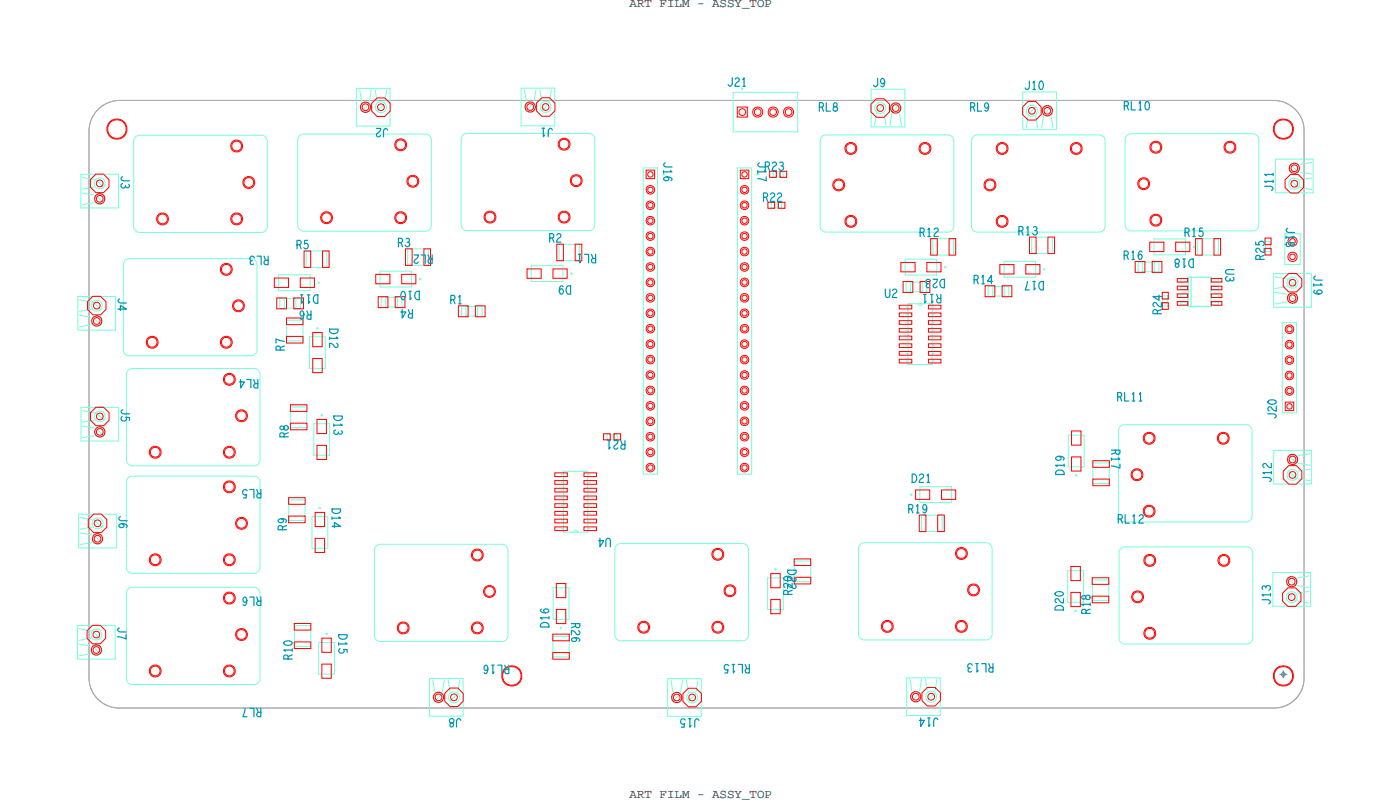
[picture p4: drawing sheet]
<svg xmlns="http://www.w3.org/2000/svg" width="230mm" height="132mm" viewBox="0 0 230 132" stroke-linecap="round" stroke-linejoin="round" font-family="sans-serif">
<!-- layer: Board Outline -->
<path d="M16 18.1a5 5 0 0 1 3.7-1.6h190a5 5 0 0 1 5 5v90a5 5 0 0 1-5 5h-190a5 5 0 0 1-5-5v-90a5 5 0 0 1 1.3-3.4zM19.8 16.5h189.8zM19.8 16.5a5.1 5.1 0 0 0-5.2 5.1M209.6 16.5a5 5 0 0 1 3.6 1.5M213.2 18l.1 .1zM213.3 18.1a4.6 4.6 0 0 1 1.3 3.3M14.6 21.6v90zM214.6 21.4v90.3zM14.6 111.6a5 5 0 0 0 5 4.9M19.6 116.5h190.2zM214.6 111.7a4.8 4.8 0 0 1-4.8 4.8" fill="none" stroke="#acacac" stroke-width=".16"/>
<!-- layer: Components -->
<g fill="none" stroke="#75ffd9" stroke-width=".16">
<path d="M58.7 14.5h5.5zM58.7 14.5v6.2zM59.2 14.8l.3 1.9zM59.5 18.3l1.3-1.3zM61.1 14.8l-.3 1.9zM61.7 14.8l.4 1.9zM62.1 18.3l1.2-1.3zM63.7 14.8l-.4 1.9zM64.2 14.5v6.2zM85.8 14.5h5.5zM85.8 14.5v6.2zM86.3 14.8l.3 1.9z"/>
<path d="M86.6 18.2l1.3-1.2zM88.2 14.8l-.3 1.9zM88.9 14.8l.3 1.9zM89.2 18.2l1.3-1.2zM90.8 14.8l-.3 1.9zM91.3 14.5v6.2zM120.7 15.2h10.6zM120.7 15.2v6.5zM131.3 15.2v6.5zM143.4 14.7h5.5zM143.4 14.7v6.2zM144.3 18.7l-.4 1.9z"/>
<path d="M145.5 17.1l-1.2 1.3zM145.5 18.7l.3 1.9zM146.8 18.7l-.3 1.9zM148.1 17.1l-1.3 1.3zM148.1 18.7l.3 1.9zM148.9 14.7v6.2zM168.4 15.1h5.5zM168.4 15.1v6.2zM169.2 19.2l-.3 1.9zM170.5 17.6l-1.3 1.3zM170.5 19.2l.3 1.9zM171.8 19.2l-.4 1.9z"/>
<path d="M173 17.6l-1.2 1.3zM173 19.2l.3 1.9zM173.9 15.1v6.2zM13.3 34.2h6.2zM13.3 28.7v5.5zM13.3 28.7h6.2zM13.6 29.2l1.9 .3zM13.6 31.8l1.9 .3zM13.6 31.1l1.9-.3zM13.6 33.7l1.9-.3zM15.8 29.5l1.2 1.3zM15.8 32.1l1.2 1.3z"/>
<path d="M19.5 28.7v5.5zM22.3 22.6l.7-.3h20a1 1 0 0 1 1 1v14a1 1 0 0 1-1 1h-20a1 1 0 0 1-1-1v-14zM49.3 22.4l.7-.3h20a1 1 0 0 1 1 1v14a1 1 0 0 1-1 1h-20a1 1 0 0 1-1-1v-14zM58.7 20.7h5.5zM76.2 22.3l.7-.3h20a1 1 0 0 1 1 1v14a1 1 0 0 1-1 1h-20a1 1 0 0 1-1-1v-14zM85.8 20.7h5.5zM105.9 27.6v50.4zM105.9 27.6h2.3zM108.2 27.6v50.4zM120.7 21.7h10.6zM121.4 27.6v50.4zM121.4 27.6h2.3z"/>
<path d="M123.7 27.6v50.4zM127 33.3h.5v1h-.5zM127.2 28.2h.6v1h-.6zM127.4 34.2h.8zM127.7 29.1h.7zM128.1 33.3h.5v1h-.5zM128.4 28.2h.5v1h-.5zM135.3 22.5l.7-.3h20a1 1 0 0 1 1 1v14a1 1 0 0 1-1 1h-20a1 1 0 0 1-1-1v-14zM143.4 20.9h5.5zM153.6 39.3v2.7zM153.6 39.3h3.4zM157 39.3v2.7z"/>
<path d="M160.2 22.5l.7-.3h20a1 1 0 0 1 1 1v14a1 1 0 0 1-1 1h-20a1 1 0 0 1-1-1v-14zM168.4 21.3h5.5zM169.8 39v2.7zM169.8 39h3.4zM173.2 39v2.7zM185.5 22.3l.7-.3h20a1 1 0 0 1 1 1v14a1 1 0 0 1-1 1h-20a1 1 0 0 1-1-1v-14zM190 39.3v2.6zM190 39.3h5.1zM195.1 39.3v2.6zM197.2 39.3v2.7zM197.2 39.3h3.4zM200.6 39.3v2.7z"/>
<path d="M208.2 39.7h1v.5h-1zM210 31.7h6.2zM210 26.2h6.2zM210 26.2v5.5zM211.5 38.5h2.5v5h-2.5zM212.4 29.6l1.3 1.3zM212.4 27.1l1.3 1.2zM214 27.1l1.9-.4zM214 29.6l1.9-.3zM214 30.9l1.9 .3zM214 28.3l1.9 .3zM216.2 26.2v5.5z"/>
<path d="M12.8 54.3h6.2zM12.8 48.8v5.5zM12.8 48.8h6.2zM13.1 49.3l1.9 .4zM13.1 51.9l1.9 .3zM13.1 51.2l1.9-.3zM13.1 53.8l1.9-.3zM15.3 49.7l1.3 1.2zM15.3 52.2l1.3 1.3zM19 48.8v5.5zM20.6 42.9l.7-.3h20a1 1 0 0 1 1 1v14a1 1 0 0 1-1 1h-20a1 1 0 0 1-1-1v-14zM45.9 45.2v2.6z"/>
<path d="M45.9 45.2h5.1zM45.9 47.8h5.1zM46.1 49.1h.7v1.7h-.7zM46.8 50.7h1.9zM46.8 49.1h1.9zM47.2 56.1h2.7zM47.2 52.7h2.7zM47.2 52.7v3.4zM49.9 52.7v3.4zM50.4 44h3.4zM50.4 41.3v2.7zM50.4 41.3h3.4z"/>
<path d="M50.9 55.4h2.7zM50.9 55.4v5.2zM51 45.2v2.6zM53.6 55.4v5.2zM53.8 41.3v2.7zM62.6 47.2h5.1zM62.6 44.6v2.6zM62.6 44.6h5.1zM62.8 48.9h.7v1.7h-.7zM63.5 50.5h1.9zM63.5 48.9h1.9zM65.4 48.9h.8v1.7h-.8z"/>
<path d="M67.1 43.7h3.4zM67.1 41v2.7zM67.1 41h3.4zM67.7 44.6v2.6zM70.5 41v2.7zM75.9 50.4h.8v1.7h-.8zM76.7 50.4h1.9zM76.7 52h1.9zM78.6 50.4h.8v1.7h-.8zM87.5 43.7v2.6zM87.5 43.7h5.1zM87.5 46.3h5.1z"/>
<path d="M92 42.9h3.4zM92 40.2v2.7zM92 40.2h3.4zM92.6 43.7v2.6zM95.4 40.2v2.7zM149 45.3h5.2zM149 42.7v2.6zM149 42.7h5.2zM149.1 50.5h.4zM149.1 51.8h.4zM149.1 53.1h.4zM149.1 54.4h.4z"/>
<path d="M149.1 55.6h.4zM149.1 56.9h.4zM149.1 58.2h.4zM149.1 59.4h.4zM149.2 46.4h.7v1.7h-.7zM149.5 50v10zM149.5 60h3.9zM149.5 50h3.9zM149.9 48h1.9zM149.9 46.4h1.9zM153.4 58.2h.5zM153.4 56.9h.5z"/>
<path d="M153.4 55.6h.5zM153.4 54.4h.5zM153.4 53.1h.5zM153.4 51.8h.5zM153.4 59.4h.5zM153.4 50v10zM153.6 42h3.4zM154.2 42.7v2.6zM162.6 47.1h.8v1.7h-.8zM163.4 47.1h1.9zM163.4 48.7h1.9zM165.3 43v2.6z"/>
<path d="M165.3 43h5.2zM165.3 45.6h5.2zM165.3 47.1h.8v1.7h-.8zM169.8 41.7h3.4zM170.5 43v2.6zM187.3 43.1h.8v1.7h-.8zM188.1 43.1h1.9zM188.1 44.7h1.9zM190 41.9h5.1zM190 43.1h.8v1.7h-.8zM191.3 49.9h1v.5h-1zM191.3 48.7h1v.5h-1z"/>
<path d="M192.2 49.2v.7zM194.4 45.9h1.1v.5h-1.1zM194.4 47.2h1.1v.4h-1.1zM194.4 48.4h1.1v.5h-1.1zM194.4 49.7h1.1v.5h-1.1zM197.2 42h3.4zM199.5 48.4h1.1v.5h-1.1zM199.5 47.2h1.1v.4h-1.1zM199.5 45.9h1.1v.5h-1.1zM199.5 49.7h1.1v.5h-1.1zM208.2 40.9h1v.5h-1zM209.1 40.2v.7z"/>
<path d="M209.7 50.6h6.2zM209.7 45v5.6zM209.7 45h6.2zM209.9 45.6l1.9 .3zM209.9 48.1l1.9 .3zM209.9 47.5l1.9-.3zM209.9 50l1.9-.3zM211.1 53.1h2.3zM211.1 53.1v14.8zM212.1 45.9l1.3 1.3zM212.1 48.4l1.3 1.3zM213.4 53.1v14.8z"/>
<path d="M215.9 45v5.6zM13.3 72.6h6.2zM13.3 67v5.6zM13.3 67h6.2zM13.6 67.6l1.9 .3zM13.6 70.1l1.9 .4zM13.6 69.5l1.9-.3zM13.6 72l1.9-.3zM15.8 67.9l1.3 1.3zM15.8 70.5l1.3 1.2zM19.5 67v5.6zM21.1 78.7l.7-.3h20a1 1 0 0 1 1 1v14a1 1 0 0 1-1 1h-20a1 1 0 0 1-1-1v-14z"/>
<path d="M21.1 61l.7-.3h20a1 1 0 0 1 1 1v14a1 1 0 0 1-1 1h-20a1 1 0 0 1-1-1v-14zM47.8 70.4h2.7zM47.8 67h2.7zM47.8 67v3.4zM50.5 67v3.4zM50.9 60.6h2.7zM51.6 69.7h2.7zM51.6 69.7v5.2zM51.6 74.9h2.7zM54.3 69.7v5.2zM92.4 78.1h.4zM92.4 79.4h.4z"/>
<path d="M92.8 77.6h3.9zM92.8 77.6v10zM96.7 79.4h.5zM96.7 78.1h.5zM96.7 77.6v10zM99.9 71.4h.5v1h-.5zM100.4 71.5h.7zM101.1 71.4h.5v1h-.5zM105.9 78h2.3zM121.4 78h2.3zM175.8 71.6h2.7zM175.8 71.6v5.2z"/>
<path d="M175.8 76.8h2.7zM178.5 71.6v5.2zM179.9 79.6h2.7zM179.9 76.2h2.7zM179.9 76.2v3.4zM182.6 76.2v3.4zM184.4 70.2l.7-.3h20a1 1 0 0 1 1 1v14a1 1 0 0 1-1 1h-20a1 1 0 0 1-1-1v-14zM209.7 79.7h6.2zM209.7 74.1h6.2zM209.7 74.1v5.6zM211.1 67.9h2.3zM212.1 77.5l1.3 1.3z"/>
<path d="M212.1 75l1.3 1.3zM213.7 77.5l1.9-.3zM213.7 75l1.9-.3zM213.7 78.8l1.9 .3zM213.7 76.3l1.9 .3zM215.9 74.1v5.6zM13 90.2h6.2zM13 84.6v5.6zM13 84.6h6.2zM13.2 85.2l1.9 .3zM13.2 87.7l1.9 .3zM13.2 87.1l1.9-.3z"/>
<path d="M13.2 89.6l1.9-.3zM15.4 85.5l1.3 1.3zM15.4 88l1.3 1.3zM19.2 84.6v5.6zM21.1 97l.7-.3h20a1 1 0 0 1 1 1v14a1 1 0 0 1-1 1h-20a1 1 0 0 1-1-1v-14zM47.5 85.7h2.7zM47.5 82.3h2.7zM47.5 82.3v3.4zM50.2 82.3v3.4zM51.3 85h2.7zM51.3 85v5.2zM51.3 90.2h2.7z"/>
<path d="M54 85v5.2zM61.9 89.9l.7-.3h20a1 1 0 0 1 1 1v14a1 1 0 0 1-1 1h-20a1 1 0 0 1-1-1v-14zM91 96.7h2.7zM91 96.7v5.2zM92.4 80.7h.4zM92.4 81.9h.4zM92.4 83.2h.4zM92.4 84.5h.4zM92.4 85.8h.4zM92.4 87h.4zM92.8 87.6h3.9zM93.7 96.7v5.2z"/>
<path d="M94.4 87.6l.1-.2 .2-.1 .2 .1 .1 .2M96.7 87h.5zM96.7 85.8h.5zM96.7 84.5h.5zM96.7 83.2h.5zM96.7 81.9h.5zM96.7 80.7h.5zM101.5 89.8l.7-.3h20a1 1 0 0 1 1 1v14a1 1 0 0 1-1 1h-20a1 1 0 0 1-1-1v-14zM126.3 95.1h2.6zM126.3 95.1v5.2zM128.9 95.1v5.2zM130.7 95.7h2.7z"/>
<path d="M130.7 92.3h2.7zM130.7 92.3v3.4zM133.4 92.3v3.4zM141.6 89.6l.7-.3h20a1 1 0 0 1 1 1v14a1 1 0 0 1-1 1h-20a1 1 0 0 1-1-1v-14zM151.4 80.1h5.2zM151.4 80.1v2.6zM151.4 82.7h5.2zM151.7 87.5h3.4zM151.7 84.8v2.7zM151.7 84.8h3.4zM155.1 84.8v2.7zM156.6 80.1v2.6z"/>
<path d="M175.7 93.9h2.7zM175.7 93.9v5.2zM175.7 99.1h2.7zM178.4 93.9v5.2zM179.8 98.9h2.7zM179.8 95.5h2.7zM179.8 95.5v3.4zM182.5 95.5v3.4zM184.5 90.3l.7-.3h20a1 1 0 0 1 1 1v14a1 1 0 0 1-1 1h-20a1 1 0 0 1-1-1v-14zM209.5 99.8h6.2zM209.5 94.2h6.2zM209.5 94.2v5.6z"/>
<path d="M212 97.6l1.3 1.3zM212 95.1l1.3 1.3zM213.6 97.6l1.9-.3zM213.6 95.1l1.9-.3zM213.6 98.9l1.9 .3zM213.6 96.4l1.9 .3zM215.7 94.2v5.6zM12.8 108.5h6.2zM12.8 102.9v5.6zM12.8 102.9h6.2zM13 103.5l1.9 .3zM13 106l1.9 .3z"/>
<path d="M13 105.4l1.9-.3zM13 107.9l1.9-.3zM15.2 103.8l1.3 1.3zM15.2 106.3l1.3 1.3zM19 102.9v5.6zM48.5 106.4h2.7zM48.5 103h2.7zM48.5 103v3.4zM51.2 103v3.4zM52.4 105.7h2.7zM52.4 105.7v5.2zM52.4 110.9h2.7z"/>
<path d="M55.1 105.7v5.2zM70.7 117.9h5.5zM70.7 111.7h5.5zM70.7 111.7v6.2zM71.2 111.9l.4 1.9zM71.6 115.4l1.2-1.3zM73.1 111.9l-.3 1.9zM73.8 111.9l.3 1.9zM74.1 115.4l1.3-1.3zM75.7 111.9l-.3 1.9zM76.2 111.7v6.2zM91 108.1h2.7z"/>
<path d="M91 104.7h2.7zM91 104.7v3.4zM91 101.9h2.7zM93.7 104.7v3.4zM109.9 117.9h5.5zM109.9 111.7h5.5zM109.9 111.7v6.2zM110.4 111.9l.4 1.9zM110.8 115.4l1.2-1.2zM112.3 111.9l-.3 1.9zM113 111.9l.3 1.9zM113.3 115.4l1.3-1.2z"/>
<path d="M114.9 111.9l-.3 1.9zM115.4 111.7v6.2zM126.3 100.3h2.6zM149.2 117.8h5.6zM149.2 111.6h5.6zM149.2 111.6v6.2zM149.8 111.8l.3 1.9zM150.1 115.3l1.3-1.3zM151.7 111.8l-.3 1.9zM152.3 111.8l.3 1.9zM152.6 115.3l1.3-1.3zM154.2 111.8l-.3 1.9z"/>
<path d="M154.8 111.6v6.2z"/>
<circle cx="60.2" cy="17.6" r=".9"/>
<circle cx="62.7" cy="17.6" r=".9"/>
<circle cx="87.3" cy="17.6" r=".9"/>
<circle cx="89.8" cy="17.6" r=".9"/>
<circle cx="144.9" cy="17.8" r=".9"/>
<circle cx="147.4" cy="17.8" r=".9"/>
<circle cx="169.8" cy="18.2" r=".9"/>
<circle cx="172.4" cy="18.2" r=".9"/>
<circle cx="16.4" cy="32.7" r=".9"/>
<circle cx="16.4" cy="30.2" r=".9"/>
<circle cx="213" cy="30.2" r=".9"/>
<circle cx="213" cy="27.7" r=".9"/>
<circle cx="15.9" cy="50.3" r=".9"/>
<circle cx="15.9" cy="52.8" r=".9"/>
<circle cx="212.7" cy="46.5" r=".9"/>
<circle cx="212.7" cy="49.1" r=".9"/>
<circle cx="16.4" cy="68.6" r=".9"/>
<circle cx="16.4" cy="71.1" r=".9"/>
<circle cx="212.7" cy="78.2" r=".9"/>
<circle cx="212.7" cy="75.6" r=".9"/>
<circle cx="16" cy="88.7" r=".9"/>
<circle cx="16" cy="86.1" r=".9"/>
<circle cx="212.6" cy="98.3" r=".9"/>
<circle cx="212.6" cy="95.7" r=".9"/>
<circle cx="15.9" cy="104.4" r=".9"/>
<circle cx="15.9" cy="107" r=".9"/>
<circle cx="72.2" cy="114.8" r=".9"/>
<circle cx="74.7" cy="114.8" r=".9"/>
<circle cx="111.4" cy="114.8" r=".9"/>
<circle cx="113.9" cy="114.8" r=".9"/>
<circle cx="150.7" cy="114.7" r=".9"/>
<circle cx="153.3" cy="114.7" r=".9"/>
</g>
<g fill="none" stroke="#75ffd9" stroke-width=".2">
<path d="M52.2 54l.1-.1v.2zM52.4 46.5l.1-.1v.2zM69.1 45.9l.1-.1v.2zM94 45l.1-.1v.2zM155.5 43.9h.1l.1 .1-.1 .1zM171.8 44.3l.1-.1 .1 .2h-.1zM195.6 50.4h3.8zM195.6 45.6h3.8zM195.6 45.6v4.8zM196.1 45.6v4.8zM196.5 40.6l.1-.1v.2zM199.4 45.6v4.8z"/>
<path d="M52.9 68.3l.1-.1v.2zM177.1 78.2l.1-.1v.2zM52.6 83.6l.1-.1v.2zM127.6 93.7v-.1l.1 .2h-.1zM149.9 81.4l.1-.1 .1 .2h-.1zM53.7 104.3l.1-.1v.2zM92.3 103.3l.1-.1v.2zM177 100.5l.1-.1v.2z"/>
</g>
<!-- layer: Nets -->
<g fill="none" stroke="#f00" stroke-width=".16">
<path d="M121.4 17.6h1.6v1.7h-1.6zM106.4 28h1.4v1.4h-1.4zM121.9 28h1.4v1.4h-1.4zM126.4 33.3h1.1v1h-1.1zM126.7 28.2h1.1v1h-1.1zM128.1 33.3h1.1v1h-1.1zM128.4 28.2h1.1v1h-1.1zM153.2 39.3h1.1v2.7h-1.1zM156.2 39.3h1.1v2.7h-1.1zM169.5 39h1v2.7h-1zM172.5 39h1.1v2.7h-1.1zM189.3 39.9h2.3v1.5h-2.3z"/>
<path d="M193.5 39.9h2.4v1.5h-2.4zM196.8 39.3h1.1v2.7h-1.1zM199.8 39.3h1.1v2.7h-1.1zM208.2 39.2h1v1.1h-1zM45.2 45.8h2.3v1.5h-2.3zM45.6 49h1.6v1.8h-1.6zM47.2 55.4h2.7v1.1h-2.7zM47.2 52.3h2.7v1.1h-2.7zM48.4 49h1.6v1.8h-1.6zM49.4 45.8h2.4v1.5h-2.4zM50 41.3h1.1v2.7h-1.1zM51.5 59h1.5v2.3h-1.5z"/>
<path d="M51.5 54.7h1.5v2.4h-1.5zM53.1 41.3h1.1v2.7h-1.1zM61.9 45.2h2.3v1.5h-2.3zM62.3 48.8h1.6v1.8h-1.6zM65.1 48.8h1.6v1.8h-1.6zM66.1 45.2h2.4v1.5h-2.4zM66.7 41h1.1v2.7h-1.1zM69.8 41h1.1v2.7h-1.1zM75.5 50.3h1.6v1.8h-1.6zM78.3 50.3h1.6v1.8h-1.6zM86.8 44.3h2.3v1.5h-2.3zM91 44.3h2.4v1.5h-2.4z"/>
<path d="M91.6 40.2h1.1v2.7h-1.1zM94.7 40.2h1.1v2.7h-1.1zM148 51.5h2.1v.6h-2.1zM148 50.2h2.1v.6h-2.1zM148 57.9h2.1v.6h-2.1zM148 56.6h2.1v.6h-2.1zM148 55.3h2.1v.6h-2.1zM148 54h2.1v.7h-2.1zM148 52.8h2.1v.6h-2.1zM148 59.1h2.1v.6h-2.1zM148.3 43.2h2.3v1.5h-2.3zM148.7 46.3h1.6v1.8h-1.6z"/>
<path d="M151.5 46.3h1.6v1.8h-1.6zM152.6 43.2h2.3v1.5h-2.3zM152.8 57.9h2.1v.6h-2.1zM152.8 56.6h2.1v.6h-2.1zM152.8 55.3h2.1v.6h-2.1zM152.8 54h2.1v.7h-2.1zM152.8 51.5h2.1v.6h-2.1zM152.8 52.8h2.1v.6h-2.1zM152.8 50.2h2.1v.6h-2.1zM152.8 59.1h2.1v.6h-2.1zM162.2 47h1.6v1.8h-1.6zM164.6 43.5h2.3v1.6h-2.3z"/>
<path d="M165 47h1.6v1.8h-1.6zM168.8 43.5h2.4v1.6h-2.4zM186.9 43h1.6v1.8h-1.6zM189.7 43h1.6v1.8h-1.6zM191.3 49.8h1v1.1h-1zM191.3 48.1h1v1.1h-1zM193.8 45.8h1.7v.6h-1.7zM193.8 49.6h1.7v.6h-1.7zM193.8 47.1h1.7v.6h-1.7zM193.8 48.4h1.7v.6h-1.7zM199.4 48.4h1.7v.6h-1.7zM199.4 47.1h1.7v.6h-1.7z"/>
<path d="M199.4 45.8h1.7v.6h-1.7zM199.4 49.6h1.7v.6h-1.7zM208.2 40.9h1v1.1h-1zM47.8 69.6h2.7v1.1h-2.7zM47.8 66.6h2.7v1.1h-2.7zM52.2 73.3h1.5v2.3h-1.5zM52.2 69h1.5v2.4h-1.5zM91.3 79.1h2.1v.6h-2.1zM91.3 77.8h2.1v.6h-2.1zM96.1 77.8h2.1v.6h-2.1zM96.1 79.1h2.1v.6h-2.1zM99.4 71.4h1.1v1h-1.1z"/>
<path d="M101.1 71.4h1.1v1h-1.1zM176.4 70.9h1.5v2.4h-1.5zM176.4 75.2h1.5v2.3h-1.5zM179.9 75.8h2.7v1.1h-2.7zM179.9 78.9h2.7v1h-2.7zM211.6 66.2h1.4v1.4h-1.4zM47.5 84.9h2.7v1.1h-2.7zM47.5 81.9h2.7v1.1h-2.7zM51.9 88.6h1.5v2.3h-1.5zM51.9 84.3h1.5v2.4h-1.5zM91.3 86.7h2.1v.6h-2.1zM91.3 80.4h2.1v.6h-2.1z"/>
<path d="M91.3 81.6h2.1v.6h-2.1zM91.3 82.9h2.1v.6h-2.1zM91.3 84.2h2.1v.6h-2.1zM91.3 85.4h2.1v.7h-2.1zM91.6 96h1.5v2.4h-1.5zM96.1 86.7h2.1v.6h-2.1zM96.1 85.4h2.1v.7h-2.1zM96.1 84.2h2.1v.6h-2.1zM96.1 82.9h2.1v.6h-2.1zM96.1 81.6h2.1v.6h-2.1zM96.1 80.4h2.1v.6h-2.1zM126.9 98.7h1.5v2.3h-1.5z"/>
<path d="M126.9 94.4h1.5v2.3h-1.5zM130.7 95h2.7v1.1h-2.7zM130.7 92h2.7v1.1h-2.7zM150.7 80.6h2.3v1.6h-2.3zM151.3 84.8h1.1v2.7h-1.1zM154.3 84.8h1.1v2.7h-1.1zM155 80.6h2.3v1.6h-2.3zM176.3 93.2h1.5v2.4h-1.5zM176.3 97.5h1.5v2.3h-1.5zM179.8 98.1h2.7v1.1h-2.7zM179.8 95.1h2.7v1.1h-2.7zM48.4 105.6h2.8v1.1h-2.8z"/>
<path d="M48.4 102.6h2.8v1.1h-2.8zM53 109.3h1.5v2.3h-1.5zM53 105h1.5v2.4h-1.5zM91 104.4h2.7v1.1h-2.7zM91 107.4h2.7v1.1h-2.7zM91.6 100.3h1.5v2.3h-1.5z"/>
<circle cx="60.2" cy="17.6" r=".55"/>
<circle cx="60.2" cy="17.6" r=".83"/>
<circle cx="62.7" cy="17.6" r=".55"/>
<circle cx="62.7" cy="17.6" r="1.65"/>
<circle cx="87.3" cy="17.6" r=".55"/>
<circle cx="87.3" cy="17.6" r=".83"/>
<circle cx="89.8" cy="17.6" r=".55"/>
<circle cx="89.8" cy="17.6" r="1.65"/>
<circle cx="122.2" cy="18.5" r=".55"/>
<circle cx="124.7" cy="18.5" r=".55"/>
<circle cx="124.7" cy="18.5" r=".83"/>
<circle cx="127.3" cy="18.5" r=".55"/>
<circle cx="127.3" cy="18.5" r=".83"/>
<circle cx="129.8" cy="18.5" r=".55"/>
<circle cx="129.8" cy="18.5" r=".83"/>
<circle cx="144.9" cy="17.8" r=".55"/>
<circle cx="144.9" cy="17.8" r="1.65"/>
<circle cx="147.4" cy="17.8" r=".55"/>
<circle cx="147.4" cy="17.8" r=".83"/>
<circle cx="169.8" cy="18.2" r=".55"/>
<circle cx="169.9" cy="18.2" r="1.65"/>
<circle cx="172.4" cy="18.2" r=".55"/>
<circle cx="172.4" cy="18.2" r=".83"/>
<circle cx="16.4" cy="32.7" r=".55"/>
<circle cx="16.4" cy="30.2" r=".55"/>
<circle cx="16.4" cy="30.2" r="1.65"/>
<circle cx="16.4" cy="32.7" r=".83"/>
<circle cx="19.2" cy="21.3" r="1.54"/>
<circle cx="19.2" cy="21.3" r="1.66"/>
<circle cx="26.7" cy="36" r=".98"/>
<circle cx="26.8" cy="36" r=".81"/>
<circle cx="38.9" cy="36" r=".98"/>
<circle cx="38.9" cy="24" r=".98"/>
<circle cx="39" cy="24" r=".81"/>
<circle cx="39" cy="36" r=".81"/>
<circle cx="40.9" cy="30" r=".98"/>
<circle cx="41" cy="30" r=".81"/>
<circle cx="53.7" cy="35.8" r=".98"/>
<circle cx="53.8" cy="35.8" r=".81"/>
<circle cx="65.9" cy="35.8" r=".98"/>
<circle cx="65.9" cy="23.8" r=".98"/>
<circle cx="66" cy="23.8" r=".81"/>
<circle cx="66" cy="35.8" r=".81"/>
<circle cx="67.9" cy="29.8" r=".98"/>
<circle cx="68" cy="29.8" r=".81"/>
<circle cx="80.6" cy="35.7" r=".98"/>
<circle cx="80.7" cy="35.7" r=".81"/>
<circle cx="92.8" cy="35.7" r=".98"/>
<circle cx="92.8" cy="23.7" r=".98"/>
<circle cx="92.9" cy="23.7" r=".81"/>
<circle cx="92.9" cy="35.7" r=".81"/>
<circle cx="94.8" cy="29.7" r=".98"/>
<circle cx="94.9" cy="29.7" r=".81"/>
<circle cx="107" cy="38.9" r=".45"/>
<circle cx="107" cy="31.2" r=".45"/>
<circle cx="107" cy="33.8" r=".45"/>
<circle cx="107" cy="36.3" r=".45"/>
<circle cx="107" cy="28.7" r=".45"/>
<circle cx="107.1" cy="31.2" r=".7"/>
<circle cx="107.1" cy="33.8" r=".7"/>
<circle cx="107.1" cy="36.3" r=".7"/>
<circle cx="107.1" cy="38.9" r=".7"/>
<circle cx="122.5" cy="38.9" r=".45"/>
<circle cx="122.5" cy="28.7" r=".45"/>
<circle cx="122.5" cy="31.2" r=".45"/>
<circle cx="122.5" cy="36.3" r=".45"/>
<circle cx="122.5" cy="33.8" r=".45"/>
<circle cx="122.6" cy="38.9" r=".7"/>
<circle cx="122.6" cy="36.3" r=".7"/>
<circle cx="122.6" cy="31.2" r=".7"/>
<circle cx="122.6" cy="33.8" r=".7"/>
<circle cx="138" cy="30.4" r=".98"/>
<circle cx="138.1" cy="30.4" r=".81"/>
<circle cx="140" cy="24.4" r=".98"/>
<circle cx="140" cy="36.4" r=".98"/>
<circle cx="140.1" cy="24.4" r=".81"/>
<circle cx="140.1" cy="36.4" r=".81"/>
<circle cx="152.2" cy="24.4" r=".98"/>
<circle cx="152.3" cy="24.4" r=".81"/>
<circle cx="162.9" cy="30.4" r=".98"/>
<circle cx="163" cy="30.4" r=".81"/>
<circle cx="164.9" cy="36.4" r=".98"/>
<circle cx="164.9" cy="24.4" r=".98"/>
<circle cx="165" cy="24.4" r=".81"/>
<circle cx="165" cy="36.4" r=".81"/>
<circle cx="177.1" cy="24.4" r=".98"/>
<circle cx="177.2" cy="24.4" r=".81"/>
<circle cx="188.2" cy="30.2" r=".98"/>
<circle cx="188.3" cy="30.2" r=".81"/>
<circle cx="190.2" cy="36.2" r=".98"/>
<circle cx="190.2" cy="24.2" r=".98"/>
<circle cx="190.3" cy="36.2" r=".81"/>
<circle cx="190.3" cy="24.2" r=".81"/>
<circle cx="202.4" cy="24.2" r=".98"/>
<circle cx="202.5" cy="24.2" r=".81"/>
<circle cx="211.2" cy="21.3" r="1.66"/>
<circle cx="211.2" cy="21.3" r="1.54"/>
<circle cx="213" cy="30.2" r=".55"/>
<circle cx="213" cy="27.7" r=".55"/>
<circle cx="213.1" cy="27.7" r=".83"/>
<circle cx="213.1" cy="30.2" r="1.65"/>
<circle cx="15.9" cy="52.8" r=".55"/>
<circle cx="15.9" cy="50.3" r=".55"/>
<circle cx="15.9" cy="50.3" r="1.65"/>
<circle cx="15.9" cy="52.8" r=".83"/>
<circle cx="25" cy="56.3" r=".98"/>
<circle cx="25.1" cy="56.3" r=".81"/>
<circle cx="37.2" cy="44.3" r=".98"/>
<circle cx="37.2" cy="56.3" r=".98"/>
<circle cx="37.3" cy="56.3" r=".81"/>
<circle cx="37.3" cy="44.3" r=".81"/>
<circle cx="39.2" cy="50.3" r=".98"/>
<circle cx="39.3" cy="50.3" r=".81"/>
<circle cx="107" cy="51.6" r=".45"/>
<circle cx="107" cy="41.4" r=".45"/>
<circle cx="107" cy="59.2" r=".45"/>
<circle cx="107" cy="54.1" r=".45"/>
<circle cx="107" cy="56.6" r=".45"/>
<circle cx="107" cy="49" r=".45"/>
<circle cx="107" cy="46.5" r=".45"/>
<circle cx="107" cy="43.9" r=".45"/>
<circle cx="107.1" cy="46.5" r=".7"/>
<circle cx="107.1" cy="56.6" r=".7"/>
<circle cx="107.1" cy="54.1" r=".7"/>
<circle cx="107.1" cy="59.2" r=".7"/>
<circle cx="107.1" cy="49" r=".7"/>
<circle cx="107.1" cy="43.9" r=".7"/>
<circle cx="107.1" cy="41.4" r=".7"/>
<circle cx="107.1" cy="51.6" r=".7"/>
<circle cx="122.5" cy="56.6" r=".45"/>
<circle cx="122.5" cy="54.1" r=".45"/>
<circle cx="122.5" cy="59.2" r=".45"/>
<circle cx="122.5" cy="51.6" r=".45"/>
<circle cx="122.5" cy="41.4" r=".45"/>
<circle cx="122.5" cy="49" r=".45"/>
<circle cx="122.5" cy="46.5" r=".45"/>
<circle cx="122.5" cy="43.9" r=".45"/>
<circle cx="122.6" cy="51.6" r=".7"/>
<circle cx="122.6" cy="54.1" r=".7"/>
<circle cx="122.6" cy="43.9" r=".7"/>
<circle cx="122.6" cy="56.6" r=".7"/>
<circle cx="122.6" cy="59.2" r=".7"/>
<circle cx="122.6" cy="41.4" r=".7"/>
<circle cx="122.6" cy="49" r=".7"/>
<circle cx="122.6" cy="46.5" r=".7"/>
<circle cx="212.2" cy="59.3" r=".45"/>
<circle cx="212.2" cy="54.2" r=".45"/>
<circle cx="212.2" cy="56.7" r=".45"/>
<circle cx="212.3" cy="59.3" r=".7"/>
<circle cx="212.3" cy="54.2" r=".7"/>
<circle cx="212.3" cy="56.7" r=".7"/>
<circle cx="212.7" cy="49.1" r=".55"/>
<circle cx="212.7" cy="46.5" r=".55"/>
<circle cx="212.7" cy="42.3" r=".46"/>
<circle cx="212.8" cy="46.5" r="1.65"/>
<circle cx="212.8" cy="49.1" r=".83"/>
<circle cx="212.8" cy="42.3" r=".77"/>
<circle cx="16.4" cy="71.1" r=".55"/>
<circle cx="16.4" cy="68.5" r=".55"/>
<circle cx="16.4" cy="68.5" r="1.65"/>
<circle cx="16.4" cy="71.1" r=".83"/>
<circle cx="25.5" cy="74.4" r=".98"/>
<circle cx="25.6" cy="74.4" r=".81"/>
<circle cx="37.7" cy="74.4" r=".98"/>
<circle cx="37.7" cy="62.4" r=".98"/>
<circle cx="37.8" cy="62.4" r=".81"/>
<circle cx="37.8" cy="74.4" r=".81"/>
<circle cx="39.7" cy="68.4" r=".98"/>
<circle cx="39.8" cy="68.4" r=".81"/>
<circle cx="107" cy="66.8" r=".45"/>
<circle cx="107" cy="77" r=".45"/>
<circle cx="107" cy="61.7" r=".45"/>
<circle cx="107" cy="69.3" r=".45"/>
<circle cx="107" cy="71.9" r=".45"/>
<circle cx="107" cy="74.4" r=".45"/>
<circle cx="107" cy="64.3" r=".45"/>
<circle cx="107.1" cy="64.3" r=".7"/>
<circle cx="107.1" cy="77" r=".7"/>
<circle cx="107.1" cy="71.9" r=".7"/>
<circle cx="107.1" cy="61.7" r=".7"/>
<circle cx="107.1" cy="74.4" r=".7"/>
<circle cx="107.1" cy="69.3" r=".7"/>
<circle cx="107.1" cy="66.8" r=".7"/>
<circle cx="122.5" cy="74.4" r=".45"/>
<circle cx="122.5" cy="66.8" r=".45"/>
<circle cx="122.5" cy="71.9" r=".45"/>
<circle cx="122.5" cy="77" r=".45"/>
<circle cx="122.5" cy="61.7" r=".45"/>
<circle cx="122.5" cy="69.3" r=".45"/>
<circle cx="122.5" cy="64.3" r=".45"/>
<circle cx="122.6" cy="77" r=".7"/>
<circle cx="122.6" cy="66.8" r=".7"/>
<circle cx="122.6" cy="74.4" r=".7"/>
<circle cx="122.6" cy="69.3" r=".7"/>
<circle cx="122.6" cy="64.3" r=".7"/>
<circle cx="122.6" cy="61.7" r=".7"/>
<circle cx="122.6" cy="71.9" r=".7"/>
<circle cx="187.1" cy="78.1" r=".98"/>
<circle cx="187.2" cy="78.1" r=".81"/>
<circle cx="189.1" cy="72.1" r=".98"/>
<circle cx="189.2" cy="72.1" r=".81"/>
<circle cx="201.3" cy="72.1" r=".98"/>
<circle cx="201.4" cy="72.1" r=".81"/>
<circle cx="212.2" cy="64.3" r=".45"/>
<circle cx="212.2" cy="61.8" r=".45"/>
<circle cx="212.2" cy="66.9" r=".45"/>
<circle cx="212.3" cy="64.3" r=".7"/>
<circle cx="212.3" cy="61.8" r=".7"/>
<circle cx="212.8" cy="75.6" r=".55"/>
<circle cx="212.8" cy="78.2" r=".55"/>
<circle cx="212.8" cy="75.6" r=".83"/>
<circle cx="212.8" cy="78.2" r="1.65"/>
<circle cx="16" cy="88.7" r=".55"/>
<circle cx="16" cy="86.1" r=".55"/>
<circle cx="16.1" cy="86.1" r="1.65"/>
<circle cx="16.1" cy="88.7" r=".83"/>
<circle cx="25.5" cy="92.1" r=".98"/>
<circle cx="25.6" cy="92.1" r=".81"/>
<circle cx="37.7" cy="80.1" r=".98"/>
<circle cx="37.7" cy="92.1" r=".98"/>
<circle cx="37.7" cy="98.4" r=".98"/>
<circle cx="37.8" cy="92.1" r=".81"/>
<circle cx="37.8" cy="80.1" r=".81"/>
<circle cx="37.8" cy="98.4" r=".81"/>
<circle cx="39.7" cy="86.1" r=".98"/>
<circle cx="39.8" cy="86.1" r=".81"/>
<circle cx="78.6" cy="91.4" r=".98"/>
<circle cx="78.6" cy="91.4" r=".81"/>
<circle cx="80.6" cy="97.4" r=".98"/>
<circle cx="80.6" cy="97.4" r=".81"/>
<circle cx="118.1" cy="91.2" r=".98"/>
<circle cx="118.2" cy="91.2" r=".81"/>
<circle cx="120.1" cy="97.2" r=".98"/>
<circle cx="120.2" cy="97.2" r=".81"/>
<circle cx="158.2" cy="91.1" r=".98"/>
<circle cx="158.3" cy="91.1" r=".81"/>
<circle cx="160.2" cy="97.1" r=".98"/>
<circle cx="160.3" cy="97.1" r=".81"/>
<circle cx="187.2" cy="98.2" r=".98"/>
<circle cx="187.3" cy="98.2" r=".81"/>
<circle cx="189.1" cy="84.1" r=".98"/>
<circle cx="189.2" cy="84.1" r=".81"/>
<circle cx="189.2" cy="92.2" r=".98"/>
<circle cx="189.3" cy="92.2" r=".81"/>
<circle cx="201.4" cy="92.2" r=".98"/>
<circle cx="201.5" cy="92.2" r=".81"/>
<circle cx="212.6" cy="98.3" r=".55"/>
<circle cx="212.6" cy="95.7" r=".55"/>
<circle cx="212.6" cy="95.7" r=".83"/>
<circle cx="212.6" cy="98.3" r="1.65"/>
<circle cx="15.9" cy="104.4" r=".55"/>
<circle cx="15.9" cy="107" r=".55"/>
<circle cx="15.9" cy="104.4" r="1.65"/>
<circle cx="15.9" cy="107" r=".83"/>
<circle cx="25.5" cy="110.4" r=".98"/>
<circle cx="25.6" cy="110.4" r=".81"/>
<circle cx="37.7" cy="110.4" r=".98"/>
<circle cx="37.8" cy="110.4" r=".81"/>
<circle cx="39.7" cy="104.4" r=".98"/>
<circle cx="39.8" cy="104.4" r=".81"/>
<circle cx="66.4" cy="103.4" r=".98"/>
<circle cx="66.4" cy="103.4" r=".81"/>
<circle cx="72.2" cy="114.8" r=".55"/>
<circle cx="72.2" cy="114.8" r=".83"/>
<circle cx="74.7" cy="114.8" r=".55"/>
<circle cx="74.7" cy="114.8" r="1.65"/>
<circle cx="78.6" cy="103.4" r=".98"/>
<circle cx="78.6" cy="103.4" r=".81"/>
<circle cx="84.2" cy="111.3" r="1.54"/>
<circle cx="84.2" cy="111.3" r="1.66"/>
<circle cx="105.9" cy="103.2" r=".98"/>
<circle cx="106" cy="103.2" r=".81"/>
<circle cx="111.4" cy="114.8" r=".55"/>
<circle cx="111.4" cy="114.8" r=".83"/>
<circle cx="113.9" cy="114.8" r=".55"/>
<circle cx="113.9" cy="114.8" r="1.65"/>
<circle cx="118.1" cy="103.2" r=".98"/>
<circle cx="118.2" cy="103.2" r=".81"/>
<circle cx="146" cy="103.1" r=".98"/>
<circle cx="146.1" cy="103.1" r=".81"/>
<circle cx="150.7" cy="114.7" r=".55"/>
<circle cx="150.7" cy="114.7" r=".83"/>
<circle cx="153.3" cy="114.7" r=".55"/>
<circle cx="153.3" cy="114.7" r="1.65"/>
<circle cx="158.2" cy="103.1" r=".98"/>
<circle cx="158.3" cy="103.1" r=".81"/>
<circle cx="189.2" cy="104.2" r=".98"/>
<circle cx="189.3" cy="104.2" r=".81"/>
<circle cx="211.2" cy="111.3" r="1.66"/>
<circle cx="211.2" cy="111.3" r="1.54"/>
</g>
<!-- layer: Text -->
<path d="M129.7 97.8v-.4a.38 .38 0 0 0-.4-.2 .38 .38 0 0 0-.3 .2v.4h1.4" fill="none" stroke="#0097b7" stroke-width=".2"/>
<!-- layer: Drawing Origin -->
<path d="M210.6 111h1.3M211 110.8l.2-.1 .3 .1v.4l-.3 .1-.2-.1zM211.2 110.4v1.2" fill="none" stroke="#638b3a" stroke-width=".16"/>
<g font-size="2.4" fill="#0097b7">
<text x="119.7" y="14.2">J21</text>
<text x="143.6" y="14.3">J9</text>
<text x="168.6" y="14.7">J10</text>
<text x="64" y="21.1" transform="rotate(-180 64 21.1)">J2</text>
<text x="91.1" y="21.1" transform="rotate(-180 91.1 21.1)">J1</text>
<text x="134.7" y="18.3">RL8</text>
<text x="159.6" y="18.3">RL9</text>
<text x="184.9" y="18.1">RL10</text>
<text x="19.9" y="28.9" transform="rotate(90 19.9 28.9)">J3</text>
<text x="109.2" y="26.6" transform="rotate(90 109.2 26.6)">J16</text>
<text x="124.7" y="26.6" transform="rotate(90 124.7 26.6)">J17</text>
<text x="125.8" y="28.1">R23</text>
<text x="125.5" y="33.1">R22</text>
<text x="209.6" y="31.5" transform="rotate(-90 209.6 31.5)">J11</text>
<text x="48.7" y="41">R5</text>
<text x="65.4" y="40.6">R3</text>
<text x="71.3" y="42" transform="rotate(-180 71.3 42)">RL2</text>
<text x="90.3" y="39.9">R2</text>
<text x="98.2" y="41.9" transform="rotate(-180 98.2 41.9)">RL1</text>
<text x="151.3" y="38.9">R12</text>
<text x="167.6" y="38.7">R13</text>
<text x="194.9" y="38.9">R15</text>
<text x="211.7" y="37.4" transform="rotate(90 211.7 37.4)">J18</text>
<text x="44.3" y="42.2" transform="rotate(-180 44.3 42.2)">RL3</text>
<text x="69.2" y="47.9" transform="rotate(-180 69.2 47.9)">D10</text>
<text x="94.1" y="47" transform="rotate(-180 94.1 47)">D9</text>
<text x="155.6" y="46" transform="rotate(-180 155.6 46)">D23</text>
<text x="160.2" y="46.7">R14</text>
<text x="171.9" y="46.3" transform="rotate(-180 171.9 46.3)">D17</text>
<text x="184.9" y="42.7">R16</text>
<text x="196.6" y="42.6" transform="rotate(-180 196.6 42.6)">D18</text>
<text x="201.7" y="44.2" transform="rotate(90 201.7 44.2)">U3</text>
<text x="208.1" y="42.9" transform="rotate(-90 208.1 42.9)">R25</text>
<text x="216.2" y="45.3" transform="rotate(90 216.2 45.3)">J19</text>
<text x="19.4" y="49" transform="rotate(90 19.4 49)">J4</text>
<text x="51.4" y="51.2" transform="rotate(-180 51.4 51.2)">R6</text>
<text x="52.5" y="48.5" transform="rotate(-180 52.5 48.5)">D11</text>
<text x="68.1" y="51" transform="rotate(-180 68.1 51)">R4</text>
<text x="74" y="50">R1</text>
<text x="145.6" y="49">U2</text>
<text x="155" y="48.5" transform="rotate(-180 155 48.5)">R11</text>
<text x="191.2" y="51.8" transform="rotate(-90 191.2 51.8)">R24</text>
<text x="46.8" y="57.8" transform="rotate(-90 46.8 57.8)">R7</text>
<text x="54.3" y="54" transform="rotate(90 54.3 54)">D12</text>
<text x="42.6" y="62.5" transform="rotate(-180 42.6 62.5)">RL4</text>
<text x="19.9" y="67.3" transform="rotate(90 19.9 67.3)">J5</text>
<text x="55" y="68.3" transform="rotate(90 55 68.3)">D13</text>
<text x="183.8" y="66">RL11</text>
<text x="210.1" y="69" transform="rotate(-90 210.1 69)">J20</text>
<text x="47.5" y="72.1" transform="rotate(-90 47.5 72.1)">R8</text>
<text x="103" y="72.5" transform="rotate(-180 103 72.5)">R21</text>
<text x="182.9" y="73.9" transform="rotate(90 182.9 73.9)">R17</text>
<text x="43.1" y="80.6" transform="rotate(-180 43.1 80.6)">RL5</text>
<text x="54.7" y="83.6" transform="rotate(90 54.7 83.6)">D14</text>
<text x="150" y="79.4">D21</text>
<text x="175.2" y="78.2" transform="rotate(-90 175.2 78.2)">D19</text>
<text x="209.3" y="79.4" transform="rotate(-90 209.3 79.4)">J12</text>
<text x="19.5" y="84.9" transform="rotate(90 19.5 84.9)">J6</text>
<text x="47.2" y="87.4" transform="rotate(-90 47.2 87.4)">R9</text>
<text x="100.6" y="88.6" transform="rotate(-180 100.6 88.6)">U4</text>
<text x="149.4" y="84.4">R19</text>
<text x="183.9" y="86.1">RL12</text>
<text x="129.6" y="93.7" transform="rotate(90 129.6 93.7)">D22</text>
<text x="43.1" y="98.3" transform="rotate(-180 43.1 98.3)">RL6</text>
<text x="175.1" y="100.5" transform="rotate(-90 175.1 100.5)">D20</text>
<text x="179.4" y="101.1" transform="rotate(-90 179.4 101.1)">R18</text>
<text x="209.1" y="99.6" transform="rotate(-90 209.1 99.6)">J13</text>
<text x="19.4" y="103.2" transform="rotate(90 19.4 103.2)">J7</text>
<text x="55.8" y="104.3" transform="rotate(90 55.8 104.3)">D15</text>
<text x="90.4" y="103.3" transform="rotate(-90 90.4 103.3)">D16</text>
<text x="94.1" y="102.5" transform="rotate(90 94.1 102.5)">R26</text>
<text x="48.1" y="108.6" transform="rotate(-90 48.1 108.6)">R10</text>
<text x="83.9" y="109.5" transform="rotate(-180 83.9 109.5)">RL16</text>
<text x="123.5" y="109.4" transform="rotate(-180 123.5 109.4)">RL15</text>
<text x="163.6" y="109.2" transform="rotate(-180 163.6 109.2)">RL13</text>
<text x="43.1" y="116.6" transform="rotate(-180 43.1 116.6)">RL7</text>
<text x="76" y="118.3" transform="rotate(-180 76 118.3)">J8</text>
<text x="115.2" y="118.3" transform="rotate(-180 115.2 118.3)">J15</text>
<text x="154.5" y="118.2" transform="rotate(-180 154.5 118.2)">J14</text>
</g>
<g font-size="2.1">
<text x="103.6" y="1.2">ART FILM - ASSY_TOP</text>
<text x="103.6" y="131.3">ART FILM - ASSY_TOP</text>
</g>
</svg>
